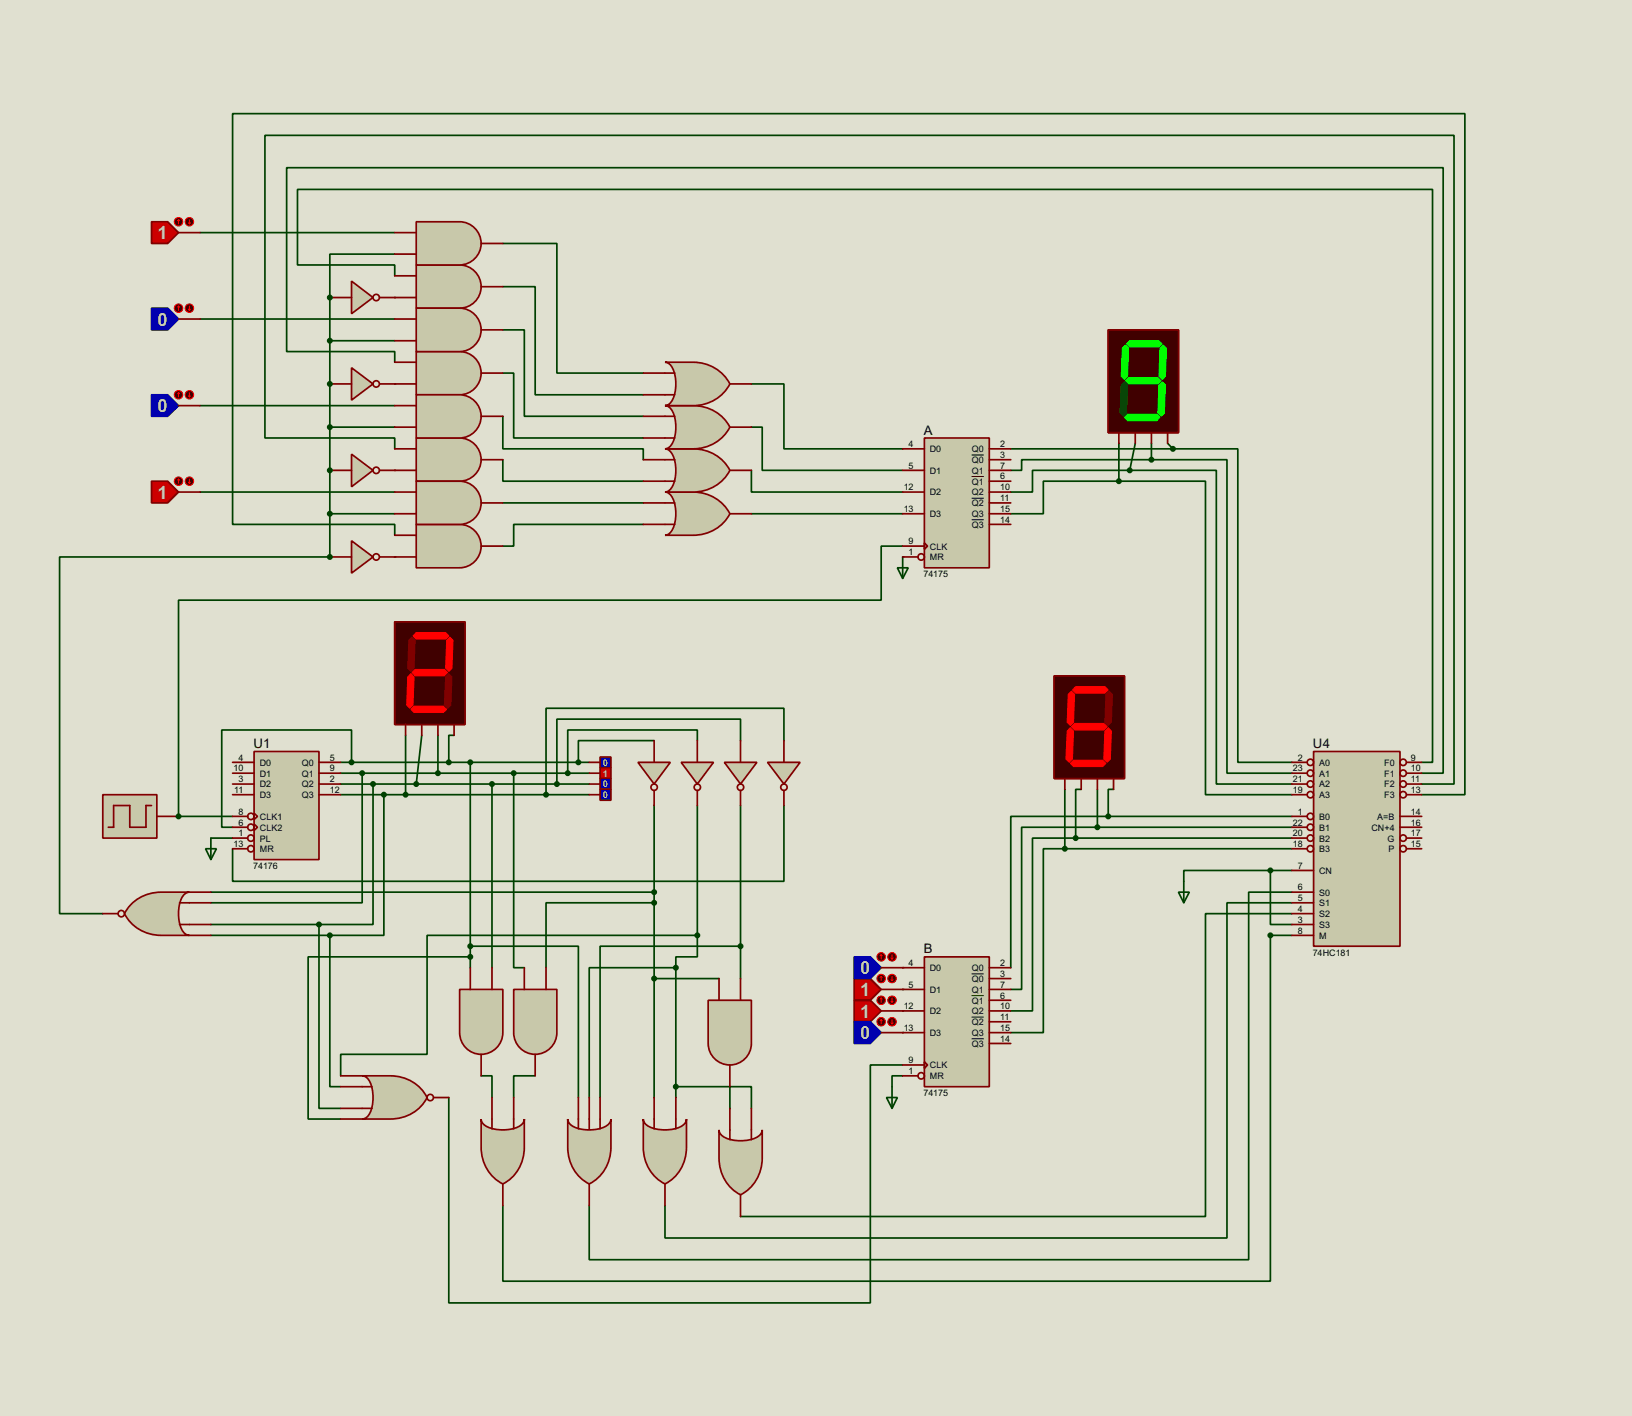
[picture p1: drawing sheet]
<svg xmlns="http://www.w3.org/2000/svg" width="383mm" height="333mm" viewBox="0 0 383 333" stroke-linecap="round" stroke-linejoin="round" font-family="sans-serif">
<path d="M0 0h383.5v332.7h-383.5z" fill="#e0e0d0"/>
<path d="M262.9 104.2v8.9M266.8 104.2l-1.3 6.3M270.6 104.2v3.8M274.4 104.2l1.2 1.3" fill="none" stroke="#004000" stroke-width=".4"/>
<circle cx="92.8" cy="130.9" r=".2" fill="#004000"/>
<path d="M151.2 123.2h-30.5v5.1h-2.5" fill="none" stroke="#004000" stroke-width=".4"/>
<circle cx="92.8" cy="110.5" r=".2" fill="#004000"/>
<path d="M118.2 108v5.1h33" fill="none" stroke="#004000" stroke-width=".4"/>
<circle cx="92.8" cy="90.2" r=".2" fill="#004000"/>
<path d="M118.2 87.7h2.5v15.2h30.5" fill="none" stroke="#004000" stroke-width=".4"/>
<circle cx="92.8" cy="69.9" r=".2" fill="#004000"/>
<path d="M118.2 67.4h7.6v25.4h25.4" fill="none" stroke="#004000" stroke-width=".4"/>
<g fill="#004000">
<circle cx="77.5" cy="110.5" r=".2"/>
<circle cx="77.5" cy="90.2" r=".2"/>
<circle cx="77.5" cy="69.9" r=".2"/>
</g>
<path d="M77.5 69.9v61" fill="none" stroke="#004000" stroke-width=".4"/>
<circle cx="77.5" cy="130.9" r=".2" fill="#004000"/>
<g fill="none" stroke="#004000" stroke-width=".4">
<path d="M47 54.7h45.8M92.8 59.7h-15.3v10.2M118.2 57.2h12.7v30.5h20.3M47 75h45.8M92.8 64.8v-2.5h-22.9v-17.8h266.7v134.6h-2.5M118.2 77.5h5v20.3h28M47 95.3h45.8M77.5 80.1h15.3M92.8 85.1v-2.5h-25.4v-43.2h271.7v142.3h-5M118.2 97.8v7.7h33v2.5M176.6 90.2h7.6v15.3h27.9M47 115.6h45.8"/>
<path d="M77.5 100.4h15.3M92.8 105.5v-2.6h-30.5v-71.1h279.4v152.4h-7.6M118.2 118.2h33M176.6 100.4h2.5v10.1h33M176.6 110.5v5.1h35.5M237.5 105.5h53.4v73.6h12.7M237.5 110.5h2.6v-2.5h48.2v73.7h15.3M237.5 115.6h5.1v-5.1h43.2v73.7h17.8M77.5 120.7h15.3M92.8 125.8v-2.6h-38.1v-96.5h289.5v160h-10.1M176.6 120.7h35.5M237.5 120.7h7.7v-7.6h38.1v73.6h20.3"/>
</g>
<circle cx="212.1" cy="130.9" r=".2" fill="#004000"/>
<g fill="none" stroke="#004000" stroke-width=".4">
<path d="M77.5 130.9h-63.5v83.8h10.2M212.1 128.3h-5v12.7h-165.1v50.8h12.7M80.1 179.1h58.4M82.6 179.1v-7.6h-30.5v22.9h2.6M95.3 172.8v13.9M99.1 172.8l-1.3 11.4M102.9 172.8v8.9M106.7 172.8h-1.2v6.3M110.5 179.1v48.3M153.7 174h-17.8v5.1M163.9 174v-2.5h-30.5v10.2M174 174v-5h-43.1v15.2"/>
<path d="M184.2 174v-7.6h-55.9v20.3M49.6 196.9h5.1M80.1 181.7h58.4M80.1 184.2h58.4M80.1 186.7h58.4M85.1 181.7v30.4h-35.5M87.7 184.2v33h-12.7M90.2 186.7v33.1h-12.7M115.6 184.2v43.2M120.7 181.7v45.7h2.5M153.7 189.3v68.6M163.9 189.3v30.5"/>
<path d="M174 189.3v40.6M184.2 189.3v17.8h-129.5v-7.7M250.2 185.5v13.9h53.4M254.1 185.5h-1.3v11.4h50.8M257.9 185.5v8.9h45.7M261.7 185.5h-1.3v6.3h43.2M49.6 209.6h104.1M49.6 219.8h27.9M49.6 217.2h25.4M75 217.2v43.2h5.1M77.5 219.8v35.5h2.6M153.7 212.1h-25.4v15.3"/>
<path d="M163.9 219.8h-63.5v27.9h-20.3v5.1M163.9 219.8v5h-5.1v2.6M298.5 204.5h-20.3v2.6M298.5 204.5v12.7h5.1M298.5 204.5h5.1M303.6 219.8h-5.1v81.2h-180.3v-17.7M303.6 212.1h-15.3v78.8h-132v-7.6M303.6 214.7h-20.3v71.1h-109.3M303.6 209.6h-10.2v86.4h-154.9v-12.7M110.5 224.8h-38.1v38.1h7.7M110.5 222.3h25.4v35.6M153.7 229.9h15.3"/>
<path d="M158.8 227.4h-20.3v30.5M158.8 227.4v30.5M174 222.3h-33v35.6M113.1 252.8h2.5v5.1M125.8 252.8h-5.1v5.1M158.8 255.3h17.8v5.1M171.5 255.3v5.1"/>
</g>
<g fill="#004000">
<circle cx="42" cy="191.8" r=".2"/>
<circle cx="212.1" cy="227.4" r=".2"/>
</g>
<path d="M260.4 191.8h-22.9v35.6" fill="none" stroke="#004000" stroke-width=".4"/>
<circle cx="212.1" cy="232.5" r=".2" fill="#004000"/>
<path d="M257.9 194.4h-17.8v38.1h-2.6" fill="none" stroke="#004000" stroke-width=".4"/>
<circle cx="212.1" cy="237.5" r=".2" fill="#004000"/>
<path d="M252.8 196.9h-10.2v40.6h-5.1" fill="none" stroke="#004000" stroke-width=".4"/>
<circle cx="212.1" cy="242.6" r=".2" fill="#004000"/>
<path d="M250.2 199.4h-5v43.2h-7.7M212.1 250.2h-7.6v55.9h-99v-48.2M212.1 252.8h-2.5v2.5" fill="none" stroke="#004000" stroke-width=".4"/>
<path d="M260.4 77.5h16.5v24.2h-16.5z" fill="#400000" stroke="#800000" stroke-width=".4"/>
<g fill="#0f0" stroke="#0f0" stroke-width=".23">
<path d="M264.7 80.8l.8-.7h6.8l.8 .7-.8 .8h-6.8z" fill-rule="evenodd"/>
<path d="M272.6 81.8l.8-.7 .7 .7-.2 6.6-.8 .8-.8-.8z" fill-rule="evenodd"/>
<path d="M265.2 88.7h6.9l.8 .8-.8 .7h-6.9l-.7-.7z" fill-rule="evenodd"/>
<path d="M263.7 81.8l.8-.7 .7 .7-.2 6.6-.8 .8-.7-.8z" fill-rule="evenodd"/>
<path d="M272.3 90.5l.8-.8 .8 .8-.3 6.6-.7 .7-.8-.7z" fill-rule="evenodd"/>
<path d="M264.2 98.1l.8-.8h6.8l.8 .8-.8 .8h-6.8z" fill-rule="evenodd"/>
</g>
<path d="M263.5 90.5l.7-.8 .8 .8-.3 6.6-.7 .7-.8-.7z" fill-rule="evenodd" fill="#005300" stroke="#005300" stroke-width=".23"/>
<path d="M262.9 101.7v2.5M266.8 101.7v2.5M270.6 101.7v2.5M274.4 101.7v2.5" fill="none" stroke="#800000" stroke-width=".4"/>
<g fill="#004000" stroke="#004000" stroke-width=".4">
<circle cx="275.6" cy="105.5" r=".5"/>
<circle cx="270.5" cy="108" r=".5"/>
<circle cx="262.9" cy="113.1" r=".5"/>
<circle cx="265.4" cy="110.5" r=".5"/>
</g>
<path d="M200.7 229.9h3.8l2.6 2.6-2.6 2.5h-3.8z" fill-rule="evenodd" fill="#c00000" stroke="#800000" stroke-width=".4"/>
<path d="M207.1 232.5h5" fill="none" stroke="#800000" stroke-width=".4"/>
<circle cx="207" cy="229.9" r="1" fill="#400000" stroke="#f00" stroke-width=".23"/>
<path d="M207.1 229.4l-.3 .3M207.1 229.4l.2 .3M207.1 229.4v1" fill="none" stroke="#f00" stroke-width=".23"/>
<circle cx="209.6" cy="229.9" r="1" fill="#400000" stroke="#f00" stroke-width=".23"/>
<path d="M209.4 230.2l.2 .2M209.6 229.4v1M209.9 230.2l-.3 .2" fill="none" stroke="#f00" stroke-width=".23"/>
<path d="M200.7 235h3.8l2.6 2.5-2.6 2.6h-3.8z" fill-rule="evenodd" fill="#c00000" stroke="#800000" stroke-width=".4"/>
<path d="M207.1 237.5h5" fill="none" stroke="#800000" stroke-width=".4"/>
<circle cx="207" cy="235" r="1" fill="#400000" stroke="#f00" stroke-width=".23"/>
<path d="M207.1 234.5l-.3 .3M207.1 234.5l.2 .3M207.1 234.5v1" fill="none" stroke="#f00" stroke-width=".23"/>
<circle cx="209.6" cy="235" r="1" fill="#400000" stroke="#f00" stroke-width=".23"/>
<path d="M209.4 235.3l.2 .2M209.6 234.5v1M209.9 235.3l-.3 .2" fill="none" stroke="#f00" stroke-width=".23"/>
<path d="M200.7 240.1h3.8l2.6 2.5-2.6 2.6h-3.8z" fill-rule="evenodd" fill="#0000c0" stroke="#000080" stroke-width=".4"/>
<path d="M207.1 242.6h5" fill="none" stroke="#800000" stroke-width=".4"/>
<circle cx="207" cy="240.1" r="1" fill="#400000" stroke="#f00" stroke-width=".23"/>
<path d="M207.1 239.6l-.3 .2M207.1 239.6l.2 .2M207.1 239.6v1" fill="none" stroke="#f00" stroke-width=".23"/>
<circle cx="209.6" cy="240.1" r="1" fill="#400000" stroke="#f00" stroke-width=".23"/>
<path d="M209.6 239.6v1M209.4 240.3l.2 .3M209.9 240.3l-.3 .3" fill="none" stroke="#f00" stroke-width=".23"/>
<path d="M156.3 115.6h6.6a9.6 9.6 0 0 1 8.6 5.1 9.6 9.6 0 0 1-8.6 5.1h-6.6a3.2 3.2 0 0 0 2.3-3.2 7.7 7.7 0 0 0-1.3-6.6z" fill-rule="evenodd" fill="#c8c8aa" stroke="#800000" stroke-width=".4"/>
<path d="M151.2 118.2h7.4M151.2 123.2h7.4M171.5 120.7h5.1" fill="none" stroke="#800000" stroke-width=".4"/>
<path d="M156.3 105.5h6.6a9.6 9.6 0 0 1 8.6 5 9.6 9.6 0 0 1-8.6 5.1h-6.6a3.2 3.2 0 0 0 2.3-3.1 7.6 7.6 0 0 0-1.3-6.6z" fill-rule="evenodd" fill="#c8c8aa" stroke="#800000" stroke-width=".4"/>
<path d="M151.2 108h7.4M151.2 113.1h7.4M171.5 110.5h5.1" fill="none" stroke="#800000" stroke-width=".4"/>
<path d="M156.3 95.3h6.6a9.6 9.6 0 0 1 8.6 5.1 9.6 9.6 0 0 1-8.6 5.1h-6.6a3.2 3.2 0 0 0 2.3-3.2 7.6 7.6 0 0 0-1.3-6.6z" fill-rule="evenodd" fill="#c8c8aa" stroke="#800000" stroke-width=".4"/>
<path d="M151.2 97.8h7.4M151.2 102.9h7.4M171.5 100.4h5.1" fill="none" stroke="#800000" stroke-width=".4"/>
<path d="M156.3 85.1h6.6a9.6 9.6 0 0 1 8.6 5.1 9.6 9.6 0 0 1-8.6 5.1h-6.6a3.2 3.2 0 0 0 2.3-3.1 7.7 7.7 0 0 0-1.3-6.7z" fill-rule="evenodd" fill="#c8c8aa" stroke="#800000" stroke-width=".4"/>
<path d="M151.2 87.7h7.4M151.2 92.8h7.4M171.5 90.2h5.1" fill="none" stroke="#800000" stroke-width=".4"/>
<path d="M82.6 127.1l5.1 3.8-5.1 3.8z" fill="#c8c8aa" stroke="#800000" stroke-width=".4"/>
<g fill="none" stroke="#800000" stroke-width=".4">
<path d="M77.5 130.9h5.1M89.2 130.9h3.6"/>
<circle cx="88.4" cy="130.9" r=".75"/>
</g>
<path d="M97.8 123.2h10.2a5.1 5.1 0 0 1 5.1 5.1 5.1 5.1 0 0 1-5.1 5.1h-10.2z" fill-rule="evenodd" fill="#c8c8aa" stroke="#800000" stroke-width=".4"/>
<path d="M92.8 125.8h5M92.8 130.9h5M113.1 128.3h5.1" fill="none" stroke="#800000" stroke-width=".4"/>
<path d="M82.6 106.7l5.1 3.8-5.1 3.9z" fill="#c8c8aa" stroke="#800000" stroke-width=".4"/>
<g fill="none" stroke="#800000" stroke-width=".4">
<path d="M77.5 110.5h5.1M89.2 110.5h3.6"/>
<circle cx="88.4" cy="110.5" r=".75"/>
</g>
<path d="M97.8 102.9h10.2a5.1 5.1 0 0 1 5.1 5.1 5.1 5.1 0 0 1-5.1 5.1h-10.2z" fill-rule="evenodd" fill="#c8c8aa" stroke="#800000" stroke-width=".4"/>
<path d="M92.8 105.5h5M92.8 110.5h5M113.1 108h5.1" fill="none" stroke="#800000" stroke-width=".4"/>
<path d="M82.6 86.4l5.1 3.8-5.1 3.8z" fill="#c8c8aa" stroke="#800000" stroke-width=".4"/>
<g fill="none" stroke="#800000" stroke-width=".4">
<path d="M77.5 90.2h5.1M89.2 90.2h3.6"/>
<circle cx="88.4" cy="90.2" r=".75"/>
</g>
<path d="M97.8 82.6h10.2a5.1 5.1 0 0 1 5.1 5.1 5.1 5.1 0 0 1-5.1 5.1h-10.2z" fill-rule="evenodd" fill="#c8c8aa" stroke="#800000" stroke-width=".4"/>
<path d="M92.8 85.1h5M92.8 90.2h5M113.1 87.7h5.1" fill="none" stroke="#800000" stroke-width=".4"/>
<path d="M82.6 66.1l5.1 3.8-5.1 3.8z" fill="#c8c8aa" stroke="#800000" stroke-width=".4"/>
<g fill="none" stroke="#800000" stroke-width=".4">
<path d="M77.5 69.9h5.1M89.2 69.9h3.6"/>
<circle cx="88.4" cy="69.9" r=".75"/>
</g>
<path d="M97.8 62.3h10.2a5.1 5.1 0 0 1 5.1 5 5.1 5.1 0 0 1-5.1 5.1h-10.2z" fill-rule="evenodd" fill="#c8c8aa" stroke="#800000" stroke-width=".4"/>
<path d="M92.8 64.8h5M92.8 69.9h5M113.1 67.4h5.1" fill="none" stroke="#800000" stroke-width=".4"/>
<g fill="#004000" stroke="#004000" stroke-width=".4">
<circle cx="77.5" cy="110.5" r=".5"/>
<circle cx="77.5" cy="90.2" r=".5"/>
<circle cx="77.5" cy="69.9" r=".5"/>
<circle cx="77.5" cy="80.1" r=".5"/>
<circle cx="77.5" cy="100.4" r=".5"/>
<circle cx="77.5" cy="120.7" r=".5"/>
<circle cx="77.5" cy="130.9" r=".5"/>
</g>
<path d="M35.6 113.1h3.8l2.6 2.5-2.6 2.6h-3.8z" fill-rule="evenodd" fill="#c00000" stroke="#800000" stroke-width=".4"/>
<path d="M42 115.6h5" fill="none" stroke="#800000" stroke-width=".4"/>
<circle cx="41.9" cy="113.1" r="1" fill="#400000" stroke="#f00" stroke-width=".23"/>
<path d="M42 112.6l-.3 .2M42 112.6l.2 .2M42 112.6v1" fill="none" stroke="#f00" stroke-width=".23"/>
<circle cx="44.5" cy="113.1" r="1" fill="#400000" stroke="#f00" stroke-width=".23"/>
<path d="M44.3 113.3l.2 .3M44.5 112.6v1M44.8 113.3l-.3 .3" fill="none" stroke="#f00" stroke-width=".23"/>
<path d="M97.8 113.1h10.2a5.1 5.1 0 0 1 5.1 5 5.1 5.1 0 0 1-5.1 5.1h-10.2z" fill-rule="evenodd" fill="#c8c8aa" stroke="#800000" stroke-width=".4"/>
<path d="M92.8 115.6h5M113.1 118.2h5.1M92.8 120.7h5" fill="none" stroke="#800000" stroke-width=".4"/>
<path d="M35.6 92.8h3.8l2.6 2.5-2.6 2.5h-3.8z" fill-rule="evenodd" fill="#0000c0" stroke="#000080" stroke-width=".4"/>
<path d="M42 95.3h5" fill="none" stroke="#800000" stroke-width=".4"/>
<circle cx="41.9" cy="92.8" r="1" fill="#400000" stroke="#f00" stroke-width=".23"/>
<path d="M42 92.3l-.3 .2M42 92.3l.2 .2M42 92.3v1" fill="none" stroke="#f00" stroke-width=".23"/>
<circle cx="44.5" cy="92.8" r="1" fill="#400000" stroke="#f00" stroke-width=".23"/>
<path d="M44.3 93l.2 .3M44.5 92.3v1M44.8 93l-.3 .3" fill="none" stroke="#f00" stroke-width=".23"/>
<path d="M97.8 92.8h10.2a5.1 5.1 0 0 1 5.1 5 5.1 5.1 0 0 1-5.1 5.1h-10.2z" fill-rule="evenodd" fill="#c8c8aa" stroke="#800000" stroke-width=".4"/>
<path d="M92.8 95.3h5M113.1 97.8h5.1M92.8 100.4h5" fill="none" stroke="#800000" stroke-width=".4"/>
<path d="M35.6 72.4h3.8l2.6 2.6-2.6 2.5h-3.8z" fill-rule="evenodd" fill="#0000c0" stroke="#000080" stroke-width=".4"/>
<path d="M42 75h5" fill="none" stroke="#800000" stroke-width=".4"/>
<circle cx="41.9" cy="72.4" r="1" fill="#400000" stroke="#f00" stroke-width=".23"/>
<path d="M42 71.9l-.3 .3M42 71.9l.2 .3M42 71.9v1.1" fill="none" stroke="#f00" stroke-width=".23"/>
<circle cx="44.5" cy="72.4" r="1" fill="#400000" stroke="#f00" stroke-width=".23"/>
<path d="M44.3 72.7l.2 .3M44.5 71.9v1.1M44.8 72.7l-.3 .3" fill="none" stroke="#f00" stroke-width=".23"/>
<path d="M97.8 72.4h10.2a5.1 5.1 0 0 1 5.1 5.1 5.1 5.1 0 0 1-5.1 5.1h-10.2z" fill-rule="evenodd" fill="#c8c8aa" stroke="#800000" stroke-width=".4"/>
<path d="M92.8 75h5M113.1 77.5h5.1M92.8 80.1h5" fill="none" stroke="#800000" stroke-width=".4"/>
<path d="M35.6 52.1h3.8l2.6 2.6-2.6 2.5h-3.8z" fill-rule="evenodd" fill="#c00000" stroke="#800000" stroke-width=".4"/>
<path d="M42 54.7h5" fill="none" stroke="#800000" stroke-width=".4"/>
<circle cx="41.9" cy="52.1" r="1" fill="#400000" stroke="#f00" stroke-width=".23"/>
<path d="M42 51.6l-.3 .3M42 51.6l.2 .3M42 51.6v1" fill="none" stroke="#f00" stroke-width=".23"/>
<circle cx="44.5" cy="52.1" r="1" fill="#400000" stroke="#f00" stroke-width=".23"/>
<path d="M44.3 52.4l.2 .2M44.5 51.6v1M44.8 52.4l-.3 .2" fill="none" stroke="#f00" stroke-width=".23"/>
<path d="M97.8 52.1h10.2a5.1 5.1 0 0 1 5.1 5.1 5.1 5.1 0 0 1-5.1 5.1h-10.2z" fill-rule="evenodd" fill="#c8c8aa" stroke="#800000" stroke-width=".4"/>
<path d="M92.8 54.7h5M92.8 59.7h5M113.1 57.2h5.1" fill="none" stroke="#800000" stroke-width=".4"/>
<path d="M308.7 176.6h20.3v45.7h-20.3z" fill="#c8c8aa" stroke="#800000" stroke-width=".4"/>
<g fill="none" stroke="#800000" stroke-width=".4">
<path d="M303.6 179.1h3.5M330.5 179.1h3.6M303.6 181.7h3.5M303.6 184.2h3.5M303.6 186.7h3.5M303.6 191.8h3.5M303.6 194.4h3.5M303.6 196.9h3.5M303.6 199.4h3.5M329 191.8h5.1M329 194.4h5.1M330.5 181.7h3.6"/>
<path d="M330.5 184.2h3.6M330.5 186.7h3.6M330.5 196.9h3.6M330.5 199.4h3.6M303.6 204.5h5.1M303.6 209.6h5.1M303.6 212.1h5.1M303.6 214.7h5.1M303.6 217.2h5.1M303.6 219.8h5.1"/>
<circle cx="307.9" cy="179.1" r=".75"/>
<circle cx="329.7" cy="179.1" r=".75"/>
<circle cx="307.9" cy="186.7" r=".75"/>
<circle cx="307.9" cy="184.2" r=".75"/>
<circle cx="307.9" cy="196.9" r=".75"/>
<circle cx="307.9" cy="199.4" r=".75"/>
<circle cx="307.9" cy="181.7" r=".75"/>
<circle cx="307.9" cy="191.8" r=".75"/>
<circle cx="307.9" cy="194.4" r=".75"/>
<circle cx="329.7" cy="186.7" r=".75"/>
<circle cx="329.7" cy="181.7" r=".75"/>
<circle cx="329.7" cy="184.2" r=".75"/>
<circle cx="329.7" cy="199.4" r=".75"/>
<circle cx="329.7" cy="196.9" r=".75"/>
</g>
<path d="M210.9 133.4h2.5l-1.3 2.5zM212.1 130.9v5" fill="none" stroke="#004000" stroke-width=".4"/>
<path d="M217.2 102.9h15.3v30.5h-15.3z" fill="#c8c8aa" stroke="#800000" stroke-width=".4"/>
<g fill="none" stroke="#800000" stroke-width=".4">
<path d="M212.1 105.5h5.1M212.1 110.5h5.1M212.1 115.6h5.1M232.5 105.5h5M232.5 108h5M232.5 110.5h5M232.5 113.1h5M232.5 115.6h5M232.5 118.2h5M212.1 120.7h5.1M212.1 128.3h5.1M212.1 130.9h3.6"/>
<path d="M217.2 127.6l.8 .7-.8 .8zM232.5 120.7h5M232.5 123.2h5"/>
<circle cx="216.4" cy="130.9" r=".75"/>
</g>
<path d="M228.3 106.9h2.9M228.3 112h2.9M228.3 117.1h2.9M228.3 122.1h2.9" fill="none" stroke="#000" stroke-width=".23"/>
<path d="M48.3 199.4h2.6l-1.3 2.6zM49.6 196.9v5.1" fill="none" stroke="#004000" stroke-width=".4"/>
<path d="M141 177.9h2.6v2.5h-2.6z" fill="#0000c0" stroke="#800000" stroke-width=".4"/>
<path d="M138.5 179.1h2.5" fill="none" stroke="#800000" stroke-width=".4"/>
<path d="M141 180.4h2.6v2.5h-2.6z" fill="#c00000" stroke="#800000" stroke-width=".4"/>
<path d="M138.5 181.7h2.5" fill="none" stroke="#800000" stroke-width=".4"/>
<path d="M141 182.9h2.6v2.6h-2.6z" fill="#0000c0" stroke="#800000" stroke-width=".4"/>
<path d="M138.5 184.2h2.5" fill="none" stroke="#800000" stroke-width=".4"/>
<path d="M59.7 176.6h15.3v25.4h-15.3z" fill="#c8c8aa" stroke="#800000" stroke-width=".4"/>
<g fill="none" stroke="#800000" stroke-width=".4">
<path d="M54.7 179.1h5M75 179.1h5.1M54.7 181.7h5M54.7 184.2h5M54.7 186.7h5M54.7 191.8h3.5M54.7 194.4h3.5M54.7 196.9h3.5M54.7 199.4h3.5M59.7 191.1l.8 .7-.8 .8zM59.7 193.6l.8 .8-.8 .7zM75 181.7h5.1"/>
<path d="M75 184.2h5.1M75 186.7h5.1"/>
<circle cx="58.9" cy="199.4" r=".75"/>
<circle cx="58.9" cy="191.8" r=".75"/>
<circle cx="58.9" cy="196.9" r=".75"/>
<circle cx="58.9" cy="194.4" r=".75"/>
</g>
<path d="M141 185.5h2.6v2.5h-2.6z" fill="#0000c0" stroke="#800000" stroke-width=".4"/>
<path d="M138.5 186.7h2.5" fill="none" stroke="#800000" stroke-width=".4"/>
<path d="M31.1 212.2a9.9 9.9 0 0 1 6.8-2.6h6.6a3.1 3.1 0 0 0-2.4 3.1 7.8 7.8 0 0 0 1.3 6.6l1.1 .5h-6.6a9.5 9.5 0 0 1-8.6-5.1l.5-.9z" fill-rule="evenodd" fill="#c8c8aa" stroke="#800000" stroke-width=".4"/>
<g fill="none" stroke="#800000" stroke-width=".4">
<path d="M24.2 214.7h3.5M42.2 212.1h7.4M42.2 217.2h7.4M44.5 209.6h5.1M44.5 219.8h5.1"/>
<circle cx="28.5" cy="214.7" r=".75"/>
</g>
<path d="M180.4 179.1h7.6l-3.8 5.1z" fill="#c8c8aa" stroke="#800000" stroke-width=".4"/>
<g fill="none" stroke="#800000" stroke-width=".4">
<path d="M184.2 174v5.1M184.2 185.7v3.6"/>
<circle cx="184.2" cy="185" r=".75"/>
</g>
<path d="M170.2 179.1h7.7l-3.9 5.1z" fill="#c8c8aa" stroke="#800000" stroke-width=".4"/>
<g fill="none" stroke="#800000" stroke-width=".4">
<path d="M174 174v5.1M174 185.7v3.6"/>
<circle cx="174" cy="185" r=".75"/>
</g>
<path d="M160.1 179.1h7.6l-3.8 5.1z" fill="#c8c8aa" stroke="#800000" stroke-width=".4"/>
<g fill="none" stroke="#800000" stroke-width=".4">
<path d="M163.9 174v5.1M163.9 185.7v3.6"/>
<circle cx="163.8" cy="185" r=".75"/>
</g>
<path d="M149.9 179.1h7.6l-3.8 5.1z" fill="#c8c8aa" stroke="#800000" stroke-width=".4"/>
<g fill="none" stroke="#800000" stroke-width=".4">
<path d="M153.7 174v5.1M153.7 185.7v3.6"/>
<circle cx="153.7" cy="185" r=".75"/>
</g>
<g fill="#004000" stroke="#004000" stroke-width=".4">
<circle cx="135.9" cy="179.1" r=".5"/>
<circle cx="133.4" cy="181.7" r=".5"/>
<circle cx="130.8" cy="184.2" r=".5"/>
<circle cx="128.3" cy="186.7" r=".5"/>
<circle cx="85.1" cy="181.7" r=".5"/>
<circle cx="87.6" cy="184.2" r=".5"/>
<circle cx="90.2" cy="186.7" r=".5"/>
</g>
<path d="M92.8 146.1h16.5v24.1h-16.5z" fill="#400000" stroke="#800000" stroke-width=".4"/>
<g fill="#f00" stroke="#f00" stroke-width=".23">
<path d="M97.8 148.6h6.9l.8 .8-.8 .8h-6.9l-.7-.8z" fill-rule="evenodd"/>
<path d="M105 150.4l.7-.7 .8 .7-.3 6.6-.7 .8-.8-.8z" fill-rule="evenodd"/>
<path d="M96.8 158l.8-.7h6.8l.8 .7-.8 .8h-6.8z" fill-rule="evenodd"/>
<path d="M96.6 166.7l.7-.8h6.9l.8 .8-.8 .7h-6.9z" fill-rule="evenodd"/>
<path d="M96.6 158.3l.7 .8-.2 6.6-.8 .7-.7-.7 .2-6.6z" fill-rule="evenodd"/>
</g>
<g fill="#800000" stroke="#800000" stroke-width=".23">
<path d="M96.1 150.4l.7-.7 .8 .7-.3 6.6-.7 .8-.8-.8z" fill-rule="evenodd"/>
<path d="M105.5 158.3l.7 .8-.2 6.6-.8 .7-.8-.7 .3-6.6z" fill-rule="evenodd"/>
</g>
<path d="M95.3 170.2v2.6M99.1 170.2v2.6M102.9 170.2v2.6M106.7 170.2v2.6" fill="none" stroke="#800000" stroke-width=".4"/>
<g fill="#004000" stroke="#004000" stroke-width=".4">
<circle cx="95.3" cy="186.7" r=".5"/>
<circle cx="97.8" cy="184.2" r=".5"/>
<circle cx="105.4" cy="179.1" r=".5"/>
<circle cx="102.9" cy="181.7" r=".5"/>
<circle cx="82.6" cy="179.1" r=".5"/>
<circle cx="153.7" cy="209.6" r=".5"/>
</g>
<path d="M120.7 232.5h10.2v10.1a5.1 5.1 0 0 1-5.1 5.1 5.1 5.1 0 0 1-5.1-5.1z" fill-rule="evenodd" fill="#c8c8aa" stroke="#800000" stroke-width=".4"/>
<path d="M123.2 227.4v5.1M128.3 227.4v5.1M125.8 247.7v5.1" fill="none" stroke="#800000" stroke-width=".4"/>
<path d="M108 232.5h10.2v10.1a5.1 5.1 0 0 1-5.1 5.1 5.1 5.1 0 0 1-5.1-5.1z" fill-rule="evenodd" fill="#c8c8aa" stroke="#800000" stroke-width=".4"/>
<path d="M110.5 227.4v5.1M115.6 227.4v5.1M113.1 247.7v5.1" fill="none" stroke="#800000" stroke-width=".4"/>
<path d="M113.1 262.9a3.2 3.2 0 0 0 3.1 2.4 7.7 7.7 0 0 0 6.6-1.3l.4-1.1v6.6a9.5 9.5 0 0 1-5 8.7 9.5 9.5 0 0 1-5.1-8.7z" fill-rule="evenodd" fill="#c8c8aa" stroke="#800000" stroke-width=".4"/>
<path d="M115.6 257.9v7.3M120.7 257.9v7.3M118.2 278.2v5.1" fill="none" stroke="#800000" stroke-width=".4"/>
<g fill="#004000" stroke="#004000" stroke-width=".4">
<circle cx="110.5" cy="179.1" r=".5"/>
<circle cx="115.6" cy="184.2" r=".5"/>
<circle cx="120.7" cy="181.7" r=".5"/>
</g>
<path d="M247.7 158.8h16.5v24.1h-16.5z" fill="#400000" stroke="#800000" stroke-width=".4"/>
<g fill="#f00" stroke="#f00" stroke-width=".23">
<path d="M252.8 161.3h6.8l.8 .8-.8 .8h-6.8l-.8-.8z" fill-rule="evenodd"/>
<path d="M251.8 170.7l.7-.7h6.9l.8 .7-.8 .8h-6.9z" fill-rule="evenodd"/>
<path d="M251 163.1l.8-.7 .7 .7-.2 6.6-.8 .8-.7-.8z" fill-rule="evenodd"/>
<path d="M260.4 171l.8 .8-.3 6.6-.7 .7-.8-.7 .2-6.6z" fill-rule="evenodd"/>
<path d="M251.5 179.4l.8-.8h6.8l.8 .8-.8 .7h-6.8z" fill-rule="evenodd"/>
<path d="M251.5 171l.8 .8-.3 6.6-.7 .7-.8-.7 .3-6.6z" fill-rule="evenodd"/>
</g>
<path d="M259.9 163.1l.8-.7 .7 .7-.2 6.6-.8 .8-.8-.8z" fill-rule="evenodd" fill="#800000" stroke="#800000" stroke-width=".23"/>
<path d="M250.2 182.9v2.6M254.1 182.9v2.6M257.9 182.9v2.6M261.7 182.9v2.6" fill="none" stroke="#800000" stroke-width=".4"/>
<g fill="#004000" stroke="#004000" stroke-width=".4">
<circle cx="250.2" cy="199.4" r=".5"/>
<circle cx="252.7" cy="196.9" r=".5"/>
<circle cx="257.8" cy="194.4" r=".5"/>
<circle cx="260.4" cy="191.8" r=".5"/>
</g>
<path d="M208.3 257.9h2.6l-1.3 2.5zM209.6 255.3v5.1" fill="none" stroke="#004000" stroke-width=".4"/>
<path d="M85.1 252.8h6.6a9.5 9.5 0 0 1 8.7 5.1 9.5 9.5 0 0 1-8.7 5h-6.6a3.1 3.1 0 0 0 2.4-3.1 7.8 7.8 0 0 0-1.3-6.6z" fill-rule="evenodd" fill="#c8c8aa" stroke="#800000" stroke-width=".4"/>
<g fill="none" stroke="#800000" stroke-width=".4">
<path d="M80.1 255.3h7.3M80.1 252.8h5M101.9 257.9h3.6M80.1 260.4h7.3M80.1 262.9h5"/>
<circle cx="101.1" cy="257.9" r=".75"/>
</g>
<g fill="#004000" stroke="#004000" stroke-width=".4">
<circle cx="77.5" cy="219.8" r=".5"/>
<circle cx="74.9" cy="217.2" r=".5"/>
<circle cx="110.5" cy="224.8" r=".5"/>
<circle cx="298.5" cy="219.8" r=".5"/>
<circle cx="298.5" cy="204.5" r=".5"/>
</g>
<path d="M276.9 209.6h2.6l-1.3 2.5zM278.2 207.1v5" fill="none" stroke="#004000" stroke-width=".4"/>
<path d="M151.2 262.9a3.2 3.2 0 0 0 3.1 2.4 7.7 7.7 0 0 0 6.6-1.3l.4-1.1v6.6a9.5 9.5 0 0 1-5 8.7 9.5 9.5 0 0 1-5.1-8.7z" fill-rule="evenodd" fill="#c8c8aa" stroke="#800000" stroke-width=".4"/>
<path d="M153.7 257.9v7.3M158.8 257.9v7.3M156.3 278.2v5.1" fill="none" stroke="#800000" stroke-width=".4"/>
<g fill="#004000" stroke="#004000" stroke-width=".4">
<circle cx="153.7" cy="212.1" r=".5"/>
<circle cx="163.8" cy="219.8" r=".5"/>
</g>
<path d="M166.4 235h10.2v10.2a5.1 5.1 0 0 1-5.1 5 5.1 5.1 0 0 1-5.1-5z" fill-rule="evenodd" fill="#c8c8aa" stroke="#800000" stroke-width=".4"/>
<path d="M169 229.9v5.1M174 229.9v5.1M171.5 250.2v5.1" fill="none" stroke="#800000" stroke-width=".4"/>
<path d="M169 265.5a3.2 3.2 0 0 0 3.1 2.3 7.8 7.8 0 0 0 6.6-1.3l.4-1v6.6a9.6 9.6 0 0 1-5.1 8.6 9.5 9.5 0 0 1-5-8.6z" fill-rule="evenodd" fill="#c8c8aa" stroke="#800000" stroke-width=".4"/>
<path d="M171.5 260.4v7.4M176.6 260.4v7.4M174 280.7v5.1" fill="none" stroke="#800000" stroke-width=".4"/>
<g fill="#004000" stroke="#004000" stroke-width=".4">
<circle cx="153.7" cy="229.9" r=".5"/>
<circle cx="158.8" cy="255.3" r=".5"/>
</g>
<path d="M133.4 262.9a3.1 3.1 0 0 0 3.1 2.4 7.8 7.8 0 0 0 6.6-1.3l.5-1.1v6.6a9.5 9.5 0 0 1-5.1 8.7 9.5 9.5 0 0 1-5.1-8.7z" fill-rule="evenodd" fill="#c8c8aa" stroke="#800000" stroke-width=".4"/>
<path d="M135.9 257.9v7.3M138.5 257.9v7.3M141 257.9v7.3M138.5 278.2v5.1" fill="none" stroke="#800000" stroke-width=".4"/>
<g fill="#004000" stroke="#004000" stroke-width=".4">
<circle cx="110.5" cy="222.3" r=".5"/>
<circle cx="158.8" cy="227.4" r=".5"/>
<circle cx="174" cy="222.3" r=".5"/>
</g>
<path d="M24.2 186.7h12.7v10.2h-12.7z" fill="#c8c8aa" stroke="#800000" stroke-width=".4"/>
<path d="M35.6 189.3h-1.3v5.1h-3.8v-5.1h-3.8v5.1h-1.2M36.9 191.8h5.1" fill="none" stroke="#800000" stroke-width=".4"/>
<circle cx="41.9" cy="191.8" r=".5" fill="#004000" stroke="#004000" stroke-width=".4"/>
<path d="M200.7 224.8h3.8l2.6 2.6-2.6 2.5h-3.8z" fill-rule="evenodd" fill="#0000c0" stroke="#000080" stroke-width=".4"/>
<path d="M207.1 227.4h5" fill="none" stroke="#800000" stroke-width=".4"/>
<circle cx="207" cy="224.8" r="1" fill="#400000" stroke="#f00" stroke-width=".23"/>
<path d="M207.1 224.3l-.3 .3M207.1 224.3l.2 .3M207.1 224.3v1.1" fill="none" stroke="#f00" stroke-width=".23"/>
<circle cx="209.6" cy="224.8" r="1" fill="#400000" stroke="#f00" stroke-width=".23"/>
<path d="M209.4 225.1l.2 .3M209.6 224.3v1.1M209.9 225.1l-.3 .3" fill="none" stroke="#f00" stroke-width=".23"/>
<path d="M217.2 224.8h15.3v30.5h-15.3z" fill="#c8c8aa" stroke="#800000" stroke-width=".4"/>
<g fill="none" stroke="#800000" stroke-width=".4">
<path d="M212.1 227.4h5.1M212.1 232.5h5.1M212.1 237.5h5.1M232.5 227.4h5M232.5 229.9h5M232.5 232.5h5M232.5 235h5M232.5 237.5h5M212.1 242.6h5.1M212.1 250.2h5.1M212.1 252.8h3.6M217.2 249.5l.8 .7-.8 .8z"/>
<path d="M232.5 240.1h5M232.5 242.6h5M232.5 245.2h5"/>
<circle cx="216.4" cy="252.8" r=".75"/>
</g>
<path d="M228.3 228.8h2.9M228.3 233.9h2.9M228.3 239h2.9M228.3 244.1h2.9" fill="none" stroke="#000" stroke-width=".23"/>
<g font-size="4.8" fill="#c0c0c0">
<text x="37" y="56.2">1</text>
<text x="37" y="76.5">0</text>
<text x="37" y="96.9">0</text>
<text x="37" y="117.1">1</text>
<text x="202.1" y="228.9">0</text>
<text x="202.1" y="234">1</text>
<text x="202.1" y="239.1">1</text>
<text x="202.1" y="244.2">0</text>
</g>
<g font-size="3.5">
<text x="217.1" y="102.1">A</text>
<text x="59.6" y="175.8">U1</text>
<text x="308.5" y="175.8">U4</text>
<text x="217.1" y="224">B</text>
</g>
<g font-size="2.5" fill="#c0c0c0">
<text x="141.7" y="179.9">0</text>
<text x="141.7" y="182.5">1</text>
<text x="141.7" y="185">0</text>
<text x="141.7" y="187.5">0</text>
</g>
<g font-size="2.4">
<text x="213.5" y="105.1">4</text>
<text x="218.5" y="106.3">D0</text>
<text x="228.3" y="106.3">Q0</text>
<text x="235" y="105.1">2</text>
<text x="235" y="107.6">3</text>
<text x="213.5" y="110.1">5</text>
<text x="218.5" y="111.3">D1</text>
<text x="228.3" y="108.8">Q0</text>
<text x="228.3" y="111.3">Q1</text>
<text x="228.3" y="113.9">Q1</text>
<text x="235" y="110.1">7</text>
<text x="235" y="112.7">6</text>
<text x="212.4" y="115.2">12</text>
<text x="218.5" y="116.4">D2</text>
<text x="228.3" y="116.4">Q2</text>
<text x="228.3" y="119">Q2</text>
<text x="235" y="115.2">10</text>
<text x="235" y="117.8">11</text>
<text x="212.4" y="120.3">13</text>
<text x="218.5" y="121.5">D3</text>
<text x="228.3" y="121.5">Q3</text>
<text x="228.3" y="124">Q3</text>
<text x="235" y="120.3">15</text>
<text x="235" y="122.8">14</text>
<text x="213.5" y="127.9">9</text>
<text x="213.5" y="130.5">1</text>
<text x="218.5" y="129.1">CLK</text>
<text x="218.5" y="131.7">MR</text>
<text x="217" y="135.6">74175</text>
<text x="56.1" y="178.7">4</text>
<text x="61" y="179.9">D0</text>
<text x="70.9" y="179.9">Q0</text>
<text x="77.5" y="178.7">5</text>
<text x="305" y="178.7">2</text>
<text x="309.9" y="179.9">A0</text>
<text x="325.2" y="179.9">F0</text>
<text x="331.5" y="178.7">9</text>
<text x="54.9" y="181.3">10</text>
<text x="56.1" y="183.8">3</text>
<text x="61" y="182.5">D1</text>
<text x="61" y="185">D2</text>
<text x="70.9" y="182.5">Q1</text>
<text x="70.9" y="185">Q2</text>
<text x="77.5" y="181.3">9</text>
<text x="77.5" y="183.8">2</text>
<text x="303.8" y="181.3">23</text>
<text x="303.8" y="183.8">21</text>
<text x="309.9" y="182.5">A1</text>
<text x="309.9" y="185">A2</text>
<text x="325.2" y="182.5">F1</text>
<text x="325.2" y="185">F2</text>
<text x="331.5" y="181.3">10</text>
<text x="331.5" y="183.8">11</text>
<text x="55.1" y="186.3">11</text>
<text x="56.1" y="191.4">8</text>
<text x="61" y="187.5">D3</text>
<text x="70.9" y="187.5">Q3</text>
<text x="77.5" y="186.3">12</text>
<text x="303.8" y="186.3">19</text>
<text x="305" y="191.4">1</text>
<text x="309.9" y="187.5">A3</text>
<text x="325.2" y="187.5">F3</text>
<text x="331.5" y="186.3">13</text>
<text x="331.5" y="191.4">14</text>
<text x="56.1" y="194">6</text>
<text x="56.1" y="196.5">1</text>
<text x="61" y="192.6">CLK1</text>
<text x="61" y="195.2">CLK2</text>
<text x="61" y="197.7">PL</text>
<text x="303.8" y="194">22</text>
<text x="303.8" y="196.5">20</text>
<text x="309.9" y="192.6">B0</text>
<text x="309.9" y="195.2">B1</text>
<text x="309.9" y="197.7">B2</text>
<text x="322.2" y="195.2">CN+4</text>
<text x="323.6" y="192.6">A=B</text>
<text x="326" y="197.7">G</text>
<text x="331.5" y="194">16</text>
<text x="331.5" y="196.5">17</text>
<text x="54.9" y="199">13</text>
<text x="61" y="200.2">MR</text>
<text x="303.8" y="199">18</text>
<text x="309.9" y="200.2">B3</text>
<text x="326.3" y="200.2">P</text>
<text x="331.5" y="199">15</text>
<text x="59.5" y="204.2">74176</text>
<text x="305" y="204.1">7</text>
<text x="305" y="209.2">6</text>
<text x="309.9" y="205.3">CN</text>
<text x="305" y="211.7">5</text>
<text x="305" y="214.3">4</text>
<text x="309.9" y="210.4">S0</text>
<text x="309.9" y="212.9">S1</text>
<text x="309.9" y="215.5">S2</text>
<text x="305" y="216.8">3</text>
<text x="305" y="219.4">8</text>
<text x="309.9" y="218">S3</text>
<text x="309.9" y="220.6">M</text>
<text x="213.5" y="227">4</text>
<text x="235" y="227">2</text>
<text x="308.5" y="224.5">74HC181</text>
<text x="213.5" y="232.1">5</text>
<text x="218.5" y="228.2">D0</text>
<text x="218.5" y="233.3">D1</text>
<text x="228.3" y="228.2">Q0</text>
<text x="228.3" y="230.7">Q0</text>
<text x="228.3" y="233.3">Q1</text>
<text x="235" y="229.5">3</text>
<text x="235" y="232.1">7</text>
<text x="212.4" y="237.1">12</text>
<text x="218.5" y="238.3">D2</text>
<text x="228.3" y="235.8">Q1</text>
<text x="228.3" y="238.3">Q2</text>
<text x="235" y="234.6">6</text>
<text x="235" y="237.1">10</text>
<text x="235" y="239.7">11</text>
<text x="212.4" y="242.2">13</text>
<text x="218.5" y="243.4">D3</text>
<text x="228.3" y="240.9">Q2</text>
<text x="228.3" y="243.4">Q3</text>
<text x="228.3" y="246">Q3</text>
<text x="235" y="242.2">15</text>
<text x="235" y="244.8">14</text>
<text x="213.5" y="249.8">9</text>
<text x="218.5" y="251">CLK</text>
<text x="213.5" y="252.4">1</text>
<text x="217" y="257.5">74175</text>
<text x="218.5" y="253.6">MR</text>
</g>
</svg>
